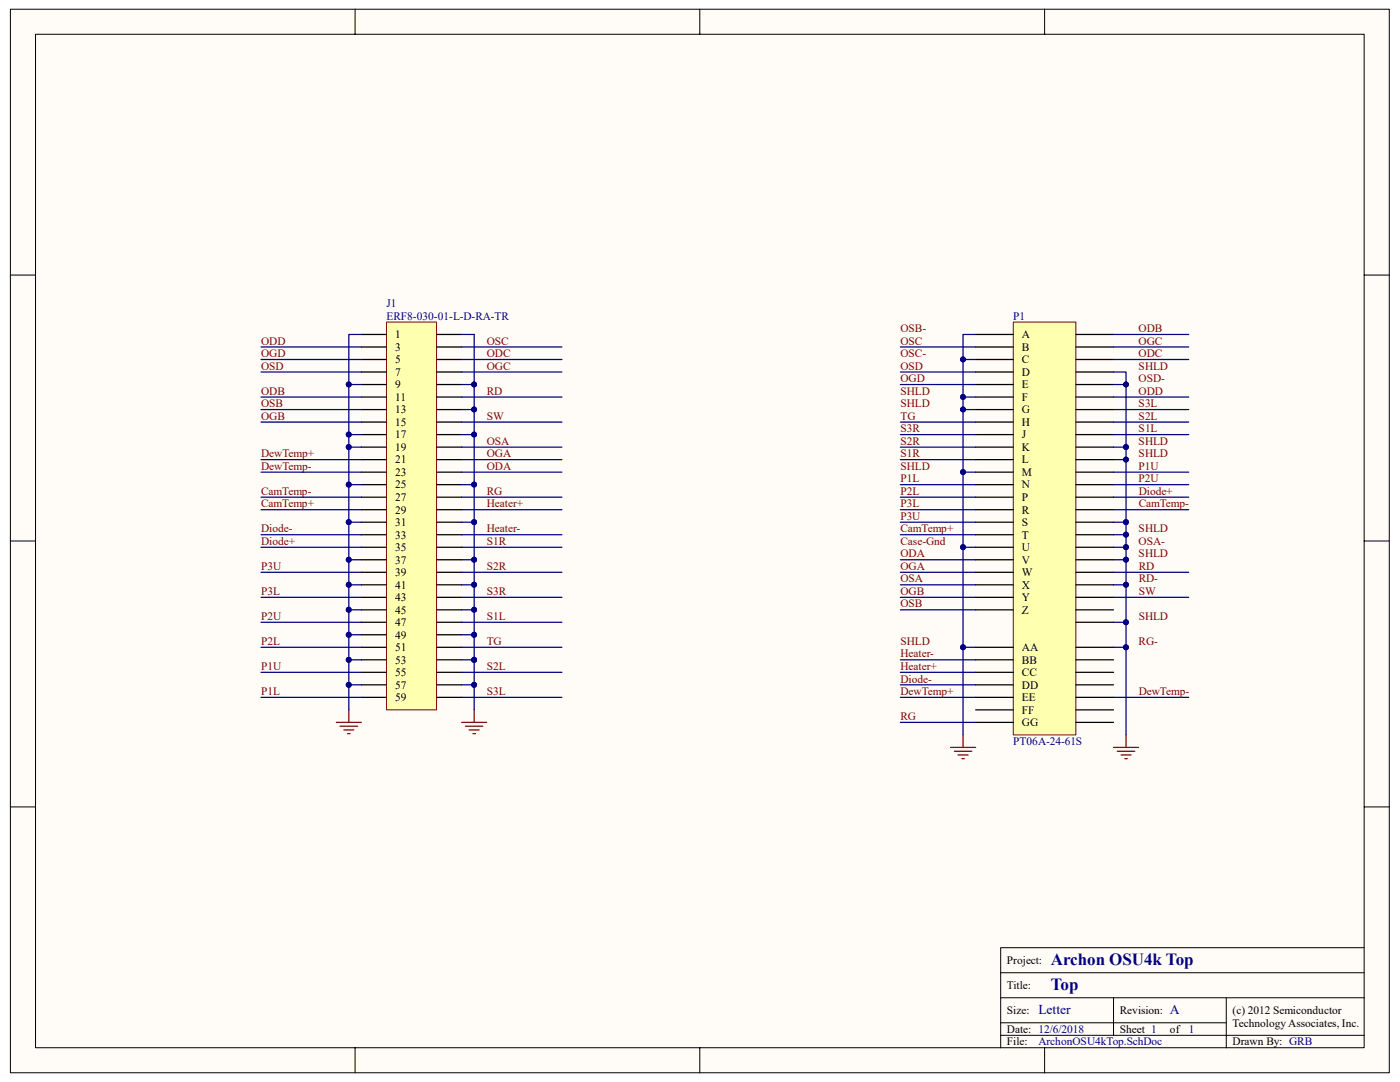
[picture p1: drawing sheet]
<svg xmlns="http://www.w3.org/2000/svg" width="279mm" height="216mm" viewBox="0 0 279 216" stroke-linecap="round" stroke-linejoin="round" font-family="sans-serif">
<path d="M2.1 1.9h275.2v212.2h-275.2z" fill="#fffcf8"/>
<path d="M2.1 1.8h275.2v212.3h-275.2z" fill="none" stroke="#000" stroke-width=".2"/>
<path d="M7.1 6.9h265.1v202.2h-265.1z" fill="#fffcf8"/>
<g fill="none" stroke="#000" stroke-width=".2">
<path d="M7.1 6.8h265.1v202.3h-265.1zM70.9 1.8v5M139.7 1.8v5M208.5 1.8v5M2.1 54.9h5M272.3 54.9h5M2.1 107.9h5M272.3 107.9h5M2.1 161h5M272.3 161h5M199.7 199.1h72.6M222.2 199.1v7.5"/>
<path d="M244.7 199.1v10M272.3 194.1h-72.6v15M272.3 189.1h-72.6v5M70.9 209.1v5M139.7 209.1v5M199.7 204.1h45M199.7 206.6h72.6M208.5 209.1v5"/>
</g>
<path d="M202.2 64.3h12.5v82.3h-12.5z" fill="#ffffb0"/>
<path d="M202.2 64.3h12.5v82.3h-12.5z" fill="none" stroke="#800000" stroke-width=".2"/>
<g fill="none" stroke="#000" stroke-width=".25">
<path d="M194.7 66.7h7.5M194.7 69.2h7.5M194.7 71.7h7.5M194.7 74.2h7.5M194.7 76.7h7.5M194.7 79.2h7.5M214.7 66.7h7.5M214.7 69.2h7.5M214.7 71.7h7.5M214.7 74.2h7.5M214.7 76.7h7.5M214.7 79.2h7.5"/>
<path d="M194.7 81.7h7.5M194.7 84.2h7.5M194.7 86.7h7.5M194.7 89.2h7.5M194.7 91.7h7.5M194.7 94.2h7.5M194.7 96.7h7.5M194.7 99.2h7.5M214.7 81.7h7.5M214.7 84.2h7.5M214.7 86.7h7.5M214.7 89.2h7.5"/>
<path d="M214.7 91.7h7.5M214.7 94.2h7.5M214.7 96.7h7.5M214.7 99.2h7.5M194.7 101.7h7.5M194.7 104.2h7.5M194.7 106.7h7.5M194.7 109.2h7.5M194.7 111.7h7.5M194.7 114.2h7.5M194.7 116.7h7.5M194.7 119.2h7.5"/>
<path d="M214.7 101.7h7.5M214.7 104.2h7.5M214.7 106.7h7.5M214.7 109.2h7.5M214.7 111.7h7.5M214.7 114.2h7.5M214.7 116.7h7.5M214.7 119.2h7.5M194.7 121.7h7.5M194.7 129.2h7.5M194.7 131.7h7.5M194.7 134.2h7.5"/>
<path d="M194.7 136.7h7.5M194.7 139.1h7.5M214.7 121.7h7.5M214.7 124.2h7.5M214.7 129.2h7.5M214.7 131.7h7.5M214.7 134.2h7.5M214.7 136.7h7.5M214.7 139.1h7.5M194.7 141.6h7.5M194.7 144.1h7.5M214.7 141.6h7.5"/>
<path d="M214.7 144.1h7.5"/>
</g>
<path d="M189.7 149.1h5M190.5 149.9h3.5M191.2 150.6h2M192 151.4h.4M192.2 146.6v2.5M222.2 149.1h5M223 149.9h3.5M223.7 150.6h2M224.5 151.4h.5M224.7 146.6v2.5" fill="none" stroke="#800000" stroke-width=".25"/>
<path d="M77.2 64.3h9.9v77.3h-9.9z" fill="#ffffb0"/>
<path d="M77.1 64.3h10v77.3h-10z" fill="none" stroke="#800000" stroke-width=".2"/>
<g fill="none" stroke="#000" stroke-width=".25">
<path d="M72.1 66.7h5M72.1 69.2h5M72.1 71.7h5M72.1 74.2h5M72.1 76.7h5M72.1 79.2h5M87.1 66.7h5M87.1 69.2h5M87.1 71.7h5M87.1 74.2h5M87.1 76.7h5M87.1 79.2h5"/>
<path d="M72.1 81.7h5M72.1 84.2h5M72.1 86.7h5M72.1 89.2h5M72.1 91.7h5M72.1 94.2h5M72.1 96.7h5M72.1 99.2h5M87.1 81.7h5M87.1 84.2h5M87.1 86.7h5M87.1 89.2h5"/>
<path d="M87.1 91.7h5M87.1 94.2h5M87.1 96.7h5M87.1 99.2h5M72.1 101.7h5M72.1 104.2h5M72.1 106.7h5M72.1 109.2h5M72.1 111.7h5M72.1 114.2h5M72.1 116.7h5M72.1 119.2h5"/>
<path d="M87.1 101.7h5M87.1 104.2h5M87.1 106.7h5M87.1 109.2h5M87.1 111.7h5M87.1 114.2h5M87.1 116.7h5M87.1 119.2h5M72.1 121.7h5M72.1 124.2h5M72.1 126.7h5M72.1 129.2h5"/>
<path d="M72.1 131.7h5M72.1 134.2h5M72.1 136.7h5M72.1 139.1h5M87.1 121.7h5M87.1 124.2h5M87.1 126.7h5M87.1 129.2h5M87.1 131.7h5M87.1 134.2h5M87.1 136.7h5M87.1 139.1h5"/>
</g>
<path d="M67.1 144.1h5M67.9 144.9h3.5M68.6 145.6h2M69.4 146.4h.5M69.6 141.6v2.5M92.1 144.1h5M92.9 144.9h3.5M93.6 145.6h2M94.4 146.4h.5M94.6 141.6v2.5" fill="none" stroke="#800000" stroke-width=".25"/>
<g fill="none" stroke="#000080" stroke-width=".25">
<path d="M52.1 71.7h20M52.1 79.2h20M52.1 74.2h20M52.1 69.2h20M69.6 76.7h2.5M72.1 66.7h-2.5v24.4v45.6h2.5M92.1 79.2h20M92.1 74.2h20M92.1 69.2h20M92.1 71.7h20M92.1 66.7h2.5v65M92.1 76.7h2.5"/>
<path d="M179.7 74.2h15M179.7 69.2h15M179.7 76.7h15M194.7 66.7h-2.5v5M194.7 71.7h-2.5v7.5M194.7 79.2h-2.5v2.5M222.2 74.2h2.5v2.5M222.2 76.7h2.5v12.5M222.2 79.2h15M222.2 69.2h15M222.2 71.7h15M222.2 66.7h15"/>
<path d="M52.1 81.7h20M52.1 94.2h20M52.1 91.7h20M52.1 99.2h20M52.1 84.2h20M69.6 86.7h2.5M69.6 96.7h2.5M69.6 89.2h2.5M92.1 94.2h20M92.1 91.7h20M92.1 89.2h20M92.1 99.2h20"/>
<path d="M92.1 84.2h20M92.1 96.7h2.5M92.1 81.7h2.5M92.1 86.7h2.5M179.7 96.7h15M179.7 91.7h15M179.7 89.2h15M179.7 99.2h15M179.7 84.2h15M179.7 86.7h15M194.7 81.7h-2.5v12.5M194.7 94.2h-2.5v15"/>
<path d="M222.2 91.7h2.5v12.5M222.2 89.2h2.5v2.5M222.2 96.7h15M222.2 94.2h15M222.2 99.2h15M222.2 84.2h15M222.2 81.7h15M222.2 86.7h15M52.1 119.2h20M52.1 109.2h20M52.1 106.7h20M52.1 114.2h20"/>
<path d="M52.1 101.7h20M69.6 111.7h2.5M69.6 104.2h2.5M69.6 116.7h2.5M92.1 116.7h2.5M92.1 119.2h20M92.1 114.2h20M92.1 109.2h20M92.1 101.7h20M92.1 106.7h20M92.1 111.7h2.5M92.1 104.2h2.5"/>
<path d="M179.7 114.2h15M179.7 111.7h15M179.7 104.2h15M179.7 101.7h15M179.7 106.7h15M179.7 116.7h15M179.7 119.2h15M194.7 109.2h-2.5v20M222.2 104.2h2.5v42.4M222.2 114.2h15M222.2 111.7h2.5M222.2 109.2h2.5"/>
<path d="M222.2 101.7h15M222.2 106.7h2.5M222.2 116.7h2.5M222.2 119.2h15M52.1 124.2h20M52.1 134.2h20M52.1 129.2h20M52.1 139.1h20M69.6 121.7h2.5M69.6 126.7h2.5M69.6 136.7v4.9M69.6 131.7h2.5"/>
<path d="M92.1 134.2h20M92.1 124.2h20M92.1 129.2h20M92.1 121.7h2.5M92.1 126.7h2.5M92.1 131.7h2.5M92.1 139.1h20M94.6 131.7v5h-2.5M94.6 136.7v4.9M179.7 134.2h15M179.7 121.7h15M179.7 131.7h15"/>
<path d="M179.7 136.7h15M179.7 139.1h15M194.7 129.2h-2.5v17.4M222.2 124.2h2.5M222.2 129.2h2.5M222.2 139.1h15M179.7 144.1h15"/>
</g>
<g fill="#000080" stroke="#000080" stroke-width=".2">
<circle cx="94.6" cy="111.7" r=".49"/>
<circle cx="94.6" cy="96.7" r=".49"/>
<circle cx="94.6" cy="104.2" r=".49"/>
<circle cx="94.6" cy="76.7" r=".49"/>
<circle cx="94.6" cy="81.7" r=".49"/>
<circle cx="192.2" cy="71.7" r=".49"/>
<circle cx="69.6" cy="111.7" r=".49"/>
<circle cx="192.2" cy="79.2" r=".49"/>
<circle cx="192.2" cy="94.2" r=".49"/>
<circle cx="192.2" cy="81.7" r=".49"/>
<circle cx="224.7" cy="76.7" r=".48"/>
<circle cx="192.2" cy="129.2" r=".49"/>
<circle cx="192.2" cy="109.2" r=".49"/>
<circle cx="224.7" cy="91.7" r=".48"/>
<circle cx="224.7" cy="104.2" r=".49"/>
<circle cx="224.7" cy="89.2" r=".48"/>
<circle cx="224.7" cy="111.7" r=".49"/>
<circle cx="224.7" cy="109.2" r=".49"/>
<circle cx="224.7" cy="106.7" r=".49"/>
<circle cx="224.7" cy="116.7" r=".49"/>
<circle cx="224.7" cy="124.2" r=".49"/>
<circle cx="224.7" cy="129.2" r=".49"/>
<circle cx="94.6" cy="131.7" r=".49"/>
<circle cx="94.6" cy="136.6" r=".49"/>
<circle cx="69.6" cy="121.7" r=".49"/>
<circle cx="69.6" cy="126.7" r=".49"/>
<circle cx="94.6" cy="121.7" r=".49"/>
<circle cx="94.6" cy="86.7" r=".49"/>
<circle cx="69.6" cy="76.7" r=".49"/>
<circle cx="94.6" cy="126.7" r=".49"/>
<circle cx="94.6" cy="116.7" r=".49"/>
<circle cx="69.6" cy="131.7" r=".49"/>
<circle cx="69.6" cy="116.7" r=".49"/>
<circle cx="69.6" cy="96.7" r=".49"/>
<circle cx="69.6" cy="104.2" r=".49"/>
<circle cx="69.6" cy="86.7" r=".49"/>
<circle cx="69.6" cy="89.2" r=".49"/>
<circle cx="69.6" cy="136.6" r=".49"/>
</g>
<g font-size="3.4" fill="#000080">
<text x="209.7" y="197.6">Top</text>
<text x="209.7" y="192.6">Archon OSU4k Top</text>
</g>
<g font-size="2.7" fill="#000080">
<text x="207.2" y="202.2">Letter</text>
<text x="233.5" y="202.2">A</text>
</g>
<g font-size="2.3" fill="#000080">
<text x="77.1" y="61.3">J1</text>
<text x="77.1" y="63.8">ERF8-030-01-L-D-RA-TR</text>
<text x="202.2" y="63.8">P1</text>
<text x="202.2" y="148.7">PT06A-24-61S</text>
<text x="207.2" y="208.6">ArchonOSU4kTop.SchDoc</text>
<text x="237.2" y="206.1">1</text>
</g>
<g font-size="2.3" fill="#800000">
<text x="52.1" y="71.2">OGD</text>
<text x="52.1" y="68.7">ODD</text>
<text x="97.1" y="71.2">ODC</text>
<text x="97.1" y="68.7">OSC</text>
<text x="179.7" y="66.3">OSB-</text>
<text x="179.7" y="68.7">OSC</text>
<text x="179.7" y="71.2">OSC-</text>
<text x="227.2" y="66.3">ODB</text>
<text x="227.2" y="68.7">OGC</text>
<text x="227.2" y="71.2">ODC</text>
<text x="52.1" y="73.7">OSD</text>
<text x="97.1" y="73.7">OGC</text>
<text x="179.7" y="76.2">OGD</text>
<text x="179.7" y="73.7">OSD</text>
<text x="227.2" y="76.2">OSD-</text>
<text x="227.2" y="73.7">SHLD</text>
<text x="52.1" y="83.7">OGB</text>
<text x="52.1" y="81.2">OSB</text>
<text x="52.1" y="78.7">ODB</text>
<text x="97.1" y="78.7">RD</text>
<text x="97.1" y="83.7">SW</text>
<text x="179.7" y="81.2">SHLD</text>
<text x="179.7" y="78.7">SHLD</text>
<text x="179.7" y="83.7">TG</text>
<text x="227.2" y="78.7">ODD</text>
<text x="227.2" y="81.2">S3L</text>
<text x="227.2" y="83.7">S2L</text>
<text x="97.1" y="88.7">OSA</text>
<text x="179.7" y="86.2">S3R</text>
<text x="179.7" y="88.7">S2R</text>
<text x="227.2" y="88.7">SHLD</text>
<text x="227.2" y="86.2">S1L</text>
<text x="52.1" y="91.2">DewTemp+</text>
<text x="52.1" y="93.7">DewTemp-</text>
<text x="97.1" y="91.2">OGA</text>
<text x="97.1" y="93.7">ODA</text>
<text x="179.7" y="91.2">S1R</text>
<text x="179.7" y="93.7">SHLD</text>
<text x="227.2" y="91.2">SHLD</text>
<text x="227.2" y="93.7">P1U</text>
<text x="52.1" y="101.2">CamTemp+</text>
<text x="52.1" y="98.7">CamTemp-</text>
<text x="97.1" y="101.2">Heater+</text>
<text x="97.1" y="98.7">RG</text>
<text x="179.7" y="101.2">P3L</text>
<text x="179.7" y="96.2">P1L</text>
<text x="179.7" y="98.7">P2L</text>
<text x="227.2" y="96.2">P2U</text>
<text x="227.2" y="98.7">Diode+</text>
<text x="227.2" y="101.2">CamTemp-</text>
<text x="52.1" y="106.2">Diode-</text>
<text x="97.1" y="106.2">Heater-</text>
<text x="179.7" y="106.2">CamTemp+</text>
<text x="179.7" y="103.7">P3U</text>
<text x="227.2" y="106.2">SHLD</text>
<text x="52.1" y="113.7">P3U</text>
<text x="52.1" y="108.7">Diode+</text>
<text x="97.1" y="113.7">S2R</text>
<text x="97.1" y="108.7">S1R</text>
<text x="179.7" y="108.7">Case-Gnd</text>
<text x="179.7" y="113.7">OGA</text>
<text x="179.7" y="111.2">ODA</text>
<text x="227.2" y="111.2">SHLD</text>
<text x="227.2" y="108.7">OSA-</text>
<text x="227.2" y="113.7">RD</text>
<text x="52.1" y="118.7">P3L</text>
<text x="97.1" y="118.7">S3R</text>
<text x="179.7" y="118.7">OGB</text>
<text x="179.7" y="116.2">OSA</text>
<text x="227.2" y="116.2">RD-</text>
<text x="227.2" y="118.7">SW</text>
<text x="52.1" y="123.7">P2U</text>
<text x="97.1" y="123.7">S1L</text>
<text x="179.7" y="121.2">OSB</text>
<text x="227.2" y="123.7">SHLD</text>
<text x="52.1" y="128.7">P2L</text>
<text x="97.1" y="128.7">TG</text>
<text x="179.7" y="128.7">SHLD</text>
<text x="179.7" y="131.2">Heater-</text>
<text x="227.2" y="128.7">RG-</text>
<text x="52.1" y="133.7">P1U</text>
<text x="97.1" y="133.7">S2L</text>
<text x="179.7" y="133.7">Heater+</text>
<text x="179.7" y="136.2">Diode-</text>
<text x="52.1" y="138.7">P1L</text>
<text x="97.1" y="138.7">S3L</text>
<text x="179.7" y="138.7">DewTemp+</text>
<text x="179.7" y="143.7">RG</text>
<text x="227.2" y="138.7">DewTemp-</text>
</g>
<g font-size="2.3">
<text x="78.9" y="67.5">1</text>
<text x="78.9" y="70">3</text>
<text x="204" y="67.5">A</text>
<text x="204" y="70">B</text>
<text x="78.9" y="72.5">5</text>
<text x="78.9" y="75">7</text>
<text x="78.9" y="77.5">9</text>
<text x="204" y="72.5">C</text>
<text x="204" y="75">D</text>
<text x="204" y="77.5">E</text>
<text x="78.9" y="80">11</text>
<text x="78.9" y="82.5">13</text>
<text x="204" y="80">F</text>
<text x="204" y="82.5">G</text>
<text x="78.9" y="85">15</text>
<text x="78.9" y="87.5">17</text>
<text x="78.9" y="90">19</text>
<text x="204" y="85">H</text>
<text x="204" y="87.5">J</text>
<text x="204" y="90">K</text>
<text x="78.9" y="92.5">21</text>
<text x="78.9" y="95">23</text>
<text x="204" y="92.5">L</text>
<text x="204" y="95">M</text>
<text x="78.9" y="97.5">25</text>
<text x="78.9" y="100">27</text>
<text x="204" y="97.5">N</text>
<text x="204" y="100">P</text>
<text x="78.9" y="102.5">29</text>
<text x="78.9" y="105">31</text>
<text x="78.9" y="107.5">33</text>
<text x="204" y="102.5">R</text>
<text x="204" y="105">S</text>
<text x="204" y="107.5">T</text>
<text x="78.9" y="110">35</text>
<text x="78.9" y="112.5">37</text>
<text x="204" y="110">U</text>
<text x="204" y="112.5">V</text>
<text x="78.9" y="115">39</text>
<text x="78.9" y="117.5">41</text>
<text x="78.9" y="120">43</text>
<text x="204" y="115">W</text>
<text x="204" y="117.5">X</text>
<text x="204" y="120">Y</text>
<text x="78.9" y="122.4">45</text>
<text x="78.9" y="124.9">47</text>
<text x="204" y="122.4">Z</text>
<text x="78.9" y="127.4">49</text>
<text x="78.9" y="129.9">51</text>
<text x="204" y="129.9">AA</text>
<text x="78.9" y="132.4">53</text>
<text x="78.9" y="134.9">55</text>
<text x="78.9" y="137.4">57</text>
<text x="204" y="132.4">BB</text>
<text x="204" y="134.9">CC</text>
<text x="204" y="137.4">DD</text>
<text x="78.9" y="139.9">59</text>
<text x="204" y="139.9">EE</text>
<text x="204" y="142.4">FF</text>
<text x="204" y="144.9">GG</text>
<text x="201" y="197.4">Title:</text>
<text x="201" y="192.4">Project:</text>
<text x="201" y="202.4">Size:</text>
<text x="223.5" y="202.4">Revision:</text>
<text x="246" y="202.4">(c) 2012 Semiconductor</text>
<text x="201" y="206.1">Date: 12/6/2018</text>
<text x="201" y="208.6">File:</text>
<text x="223.5" y="206.1">Sheet 1</text>
<text x="233.5" y="206.1">of</text>
<text x="246" y="204.9">Technology Associates, Inc.</text>
<text x="246" y="208.6">Drawn By: GRB</text>
</g>
</svg>
